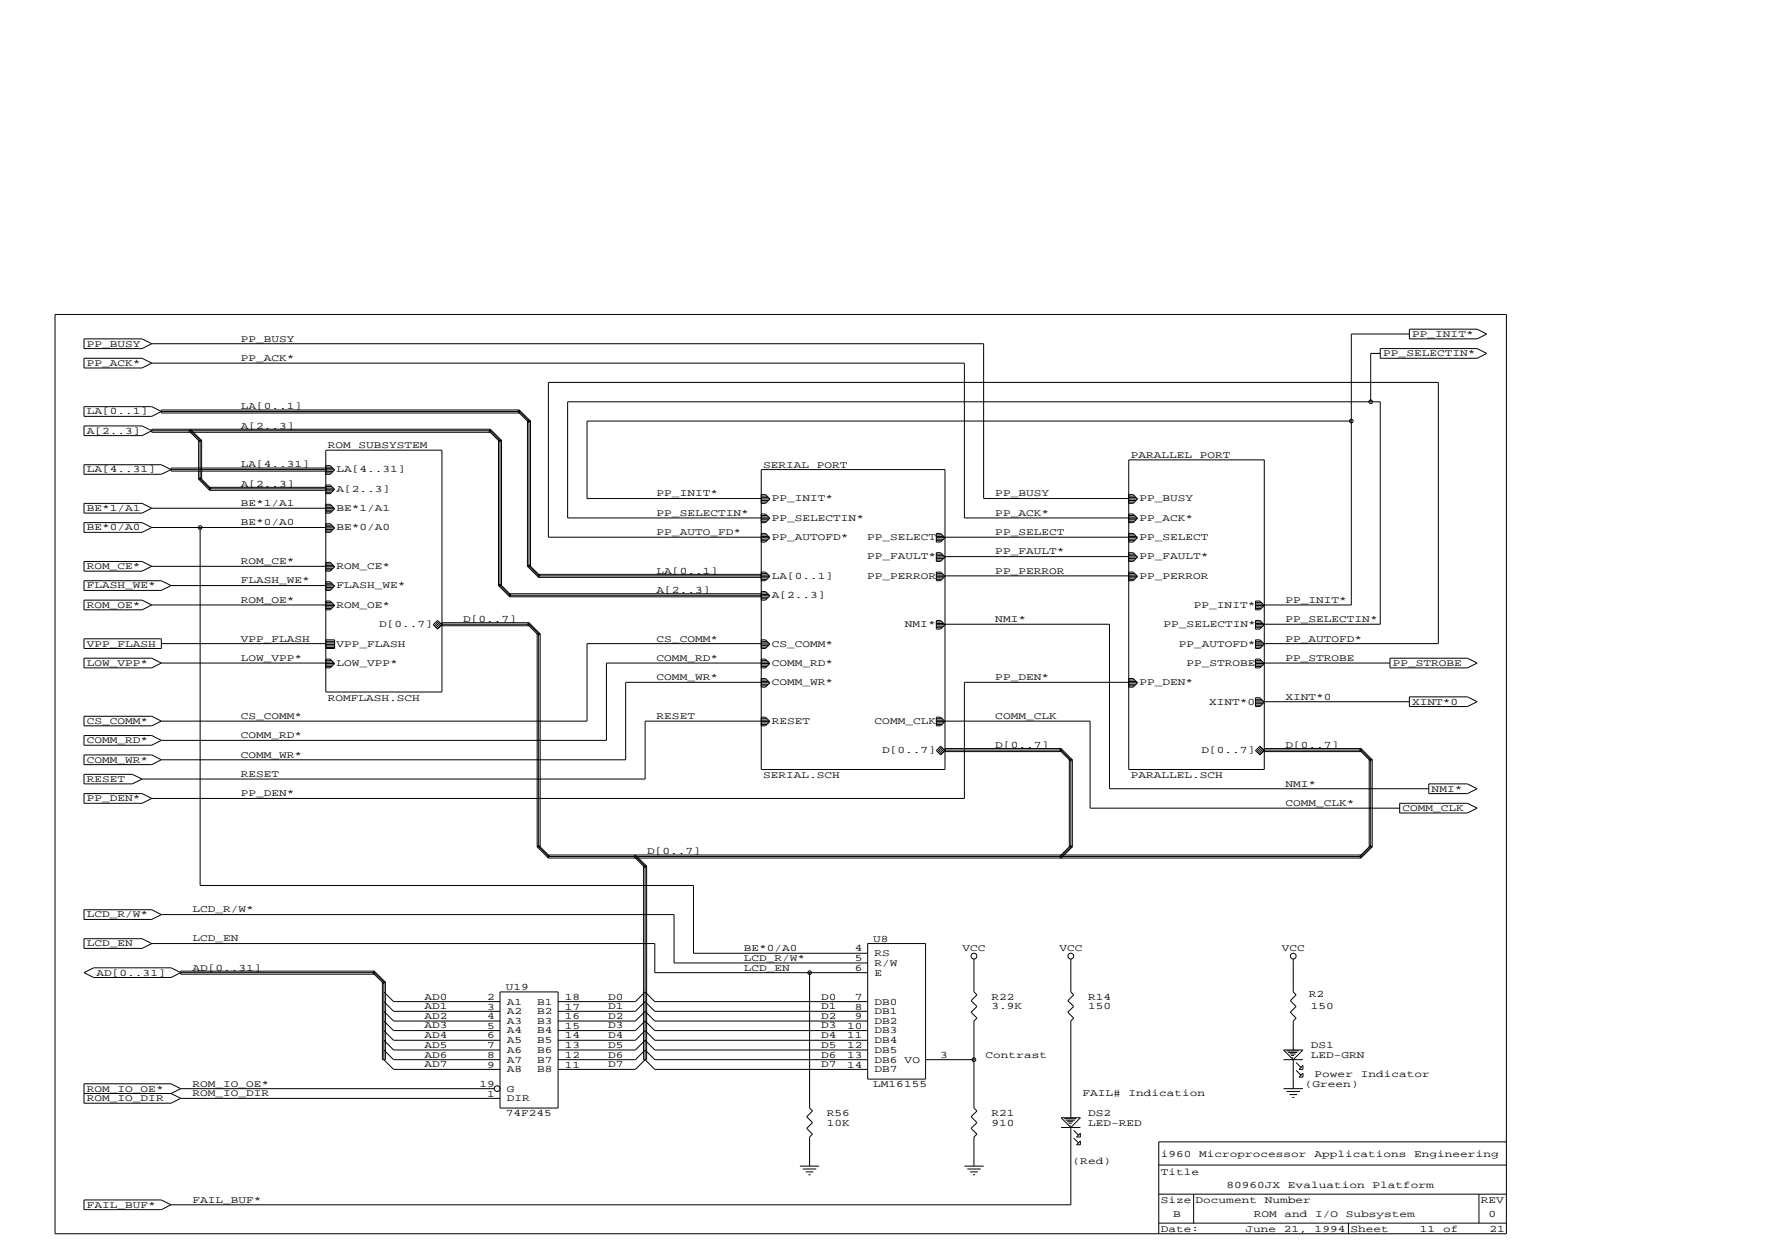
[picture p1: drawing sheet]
<svg xmlns="http://www.w3.org/2000/svg" width="297mm" height="210mm" viewBox="0 0 297 210" stroke-linecap="round" stroke-linejoin="round" font-family="sans-serif">
<g fill="none" stroke="#000" stroke-width=".17">
<path d="M9.2 52.7h243.2v154h-243.2zM14.1 56.8h9.7l1.6 .8-1.6 .8h-9.7zM25.4 57.6h139.4v25.9h24.3M231.2 58.4h16.3l1.6 .8-1.6 .8h-16.3zM231.2 59.2h-1.6v8.1M236.1 55.1h11.4l1.6 .9-1.6 .8h-11.4zM236.1 56h-9.7v45.3h-14.6M14.1 60h9.7l1.6 .8-1.6 .8h-9.7zM14.1 68.1h11.3l1.6 .8-1.6 .8h-11.3zM14.1 71.3h9.7l1.6 .9-1.6 .8h-9.7zM14.1 77.9h12.9l1.7 .8-1.7 .8h-12.9zM25.4 72.2h56.7l1.7 1.6v24.3l1.6 1.6h42.1"/>
<path d="M25.4 71.9h56.7v.5h-56.7zM25.4 60.8h136.2v26h27.5M27 68.9h60l1.6 1.6v24.4l1.6 1.6h37.3M27 68.7h60v.5h-60zM28.7 78.7h25.9M31.9 72.2l1.6 1.6v6.5l1.6 1.6h19.5M33.8 73.8h-.5v6.5M33.8 73.8l-1.9-1.9-.3 .3 1.9 1.8M33.8 73.8v6.5h-.5M54.6 75.4h19.4v40.5h-19.4zM54.6 78h.7l.8 .7M54.6 78.3h1"/>
<path d="M54.6 78.5h1.2M54.6 78.7h1.5M54.6 79h1.2M54.6 79.2h.9M54.6 78.4h-25.9v.5h25.9M56.1 78.7l-.8 .8h-.7M82.1 71.9l1.9 1.9M82.1 71.9l-.2 .3 1.9 1.8M84 73.8h-.5v24.3M84 73.8v24.3h-.5M87 68.7l1.9 1.8M87 68.7l-.3 .2 1.9 1.9"/>
<path d="M88.9 70.5h-.5v24.4M88.9 70.5v24.4h-.5M127.5 78.7h30.8v50.2h-30.8zM189.1 77h22.7v51.9h-22.7zM226.4 70.5h-128.1v13h29.2M14.1 84.3h9.7l1.6 .8-1.6 .9h-9.7zM14.1 87.6h9.7l1.6 .8-1.6 .8h-9.7zM14.1 94.1h9.7l1.6 .8-1.6 .8h-9.7zM14.1 97.3h12.9l1.7 .8-1.7 .8h-12.9zM25.4 94.9h29.2M25.4 88.4h29.2M25.4 85.1h29.2"/>
<path d="M28.7 98.1h25.9M33.3 80.3l.2-.3 1.9 1.9M33.3 80.3l1.8 1.8M33.5 88.4v59.9h82.7v11.4h29.2M35.1 82.1h19.5M54.6 81.6h-19.5v.5M54.6 81.3h.7l.8 .7M54.6 81.5h1M54.6 81.8h1.2M54.6 82h1.5M54.6 82.2h1.2M54.6 82.5h.9"/>
<path d="M54.6 84.5h.7l.8 .7M54.6 84.7h1M54.6 85h1.2M54.6 85.2h1.5M54.6 85.5h1.2M54.6 85.7h.9M54.6 87.7h.7l.8 .7M54.6 88h1M54.6 88.2h1.2M54.6 88.4h1.5M54.6 88.7h1.2M54.6 89h.9"/>
<path d="M54.6 94.2h.7l.8 .7M54.6 94.5h1M54.6 94.7h1.2M54.6 94.9h1.5M54.6 95.2h1.2M54.6 95.5h.9M54.6 97.5h.7l.8 .7M54.6 97.7h1M54.6 98h1.2M54.6 98.2h1.5M54.6 98.4h1.2M54.6 98.7h.9"/>
<path d="M56.1 85.2l-.8 .8h-.7M56.1 88.4l-.8 .8h-.7M56.1 82l-.8 .7h-.7M56.1 94.9l-.8 .8h-.7M56.1 98.2l-.8 .7h-.7M83.5 98.1l.3-.3 1.8 1.9M83.5 98.1l1.9 1.9M85.4 100h42.1M88.4 94.9l.2-.3 1.9 1.9M88.4 94.9l1.8 1.8M90.2 96.7h37.3M127.5 86.8h-32.4v-19.5h136.1v37.3h-19.4"/>
<path d="M127.5 89.4h.7l.8 .7M127.5 89.6h1M127.5 89.9h1.3M127.5 90.1h1.5M127.5 90.3h1.2M127.5 90.6h1M127.5 86.1h.7l.8 .7M127.5 86.4h1M127.5 86.6h1.3M127.5 86.8h1.5M127.5 87.1h1.2M127.5 87.3h1"/>
<path d="M127.5 82.9h.7l.8 .7M127.5 83.1h1M127.5 83.4h1.3M127.5 83.6h1.5M127.5 83.8h1.2M127.5 84.1h1M127.5 95.8h.7l.8 .7M127.5 96.1h1M127.5 96.3h1.3M127.5 96.5h1.5M127.5 96.8h1.2M127.5 97.1h1"/>
<path d="M127.5 99.1h.7l.8 .7M127.5 99.3h1M127.5 99.6h1.3M127.5 99.8h1.5M127.5 96.2h-37.3v.5M127.5 99.5h-42.1v.5M127.5 90h-35.6v-25.9h149.1v43.7h-29.2M129 83.6l-.8 .7h-.7M129 86.8l-.8 .8h-.7M129 90.1l-.8 .7h-.7M129 96.5l-.8 .8h-.7M129 99.8l-.8 .7h-.7"/>
<path d="M156.9 89.4h.7l.7 .7-.7 .7h-.7zM156.9 89.6h.9M156.9 89.9h1.2M156.9 90.1h1.4M156.9 90.3h1.2M156.9 90.6h.9M156.9 92.6h.7l.7 .7-.7 .8h-.7zM156.9 95.8h.7l.7 .7-.7 .8h-.7zM156.9 92.8h.9M156.9 93.1h1.2M156.9 93.3h1.4M156.9 93.6h1.2"/>
<path d="M156.9 93.8h.9M156.9 96.1h.9M156.9 96.3h1.2M156.9 96.5h1.4M156.9 96.8h1.2M156.9 97.1h.9M158.3 96.5h30.8M158.3 90h30.8M158.3 93.2h30.8M189.1 89.4h.7l.8 .7M189.1 89.6h1M189.1 89.9h1.2"/>
<path d="M189.1 90.1h1.5M189.1 90.3h1.2M189.1 90.6h1M189.1 86.1h.7l.8 .7M189.1 86.4h1M189.1 86.6h1.2M189.1 86.8h1.5M189.1 87.1h1.2M189.1 87.3h1M189.1 82.9h.7l.8 .7M189.1 83.1h1M189.1 83.4h1.2"/>
<path d="M189.1 83.6h1.5M189.1 83.8h1.2M189.1 84.1h1M189.1 92.6h.7l.8 .7M189.1 92.8h1M189.1 93.1h1.2M189.1 93.3h1.5M189.1 93.6h1.2M189.1 93.8h1M189.1 95.8h.7l.8 .7M189.1 96.1h1M189.1 96.3h1.2"/>
<path d="M189.1 96.5h1.5M189.1 96.8h1.2M189.1 97.1h1M190.6 83.6l-.8 .7h-.7M190.6 86.8l-.8 .8h-.7M190.6 90.1l-.8 .7h-.7M190.6 93.3l-.8 .8h-.7M190.6 96.5l-.8 .8h-.7M14.1 100.5h9.7l1.6 .8-1.6 .9h-9.7zM14.1 107h12.9v1.6h-12.9zM14.1 110.3h11.3l1.6 .8-1.6 .8h-11.3zM14.1 120h11.3l1.6 .8-1.6 .8h-11.3z"/>
<path d="M25.4 101.3h29.2M27 107.8h27.6M27 111.1h27.6M54.6 100.7h.7l.8 .7M54.6 100.9h1M54.6 101.2h1.2M54.6 101.4h1.5M54.6 101.7h1.2M54.6 101.9h.9M54.6 107.2h1.5v1.4h-1.5M54.6 107.4h1.5M54.6 107.7h1.5"/>
<path d="M54.6 108h1.5M54.6 108.2h1.5M54.6 108.5h1.5M54.6 110.4h.7l.8 .8M54.6 110.7h1M54.6 110.9h1.2M54.6 111.2h1.5M54.6 111.4h1.2M54.6 111.7h.9M56.1 101.4l-.8 .8h-.7M56.1 111.2l-.8 .7h-.7M72.6 104.6l.7-.7 .7 .7-.7 .8z"/>
<path d="M73.5 104.1l-.8 .7M73.7 104.3l-.8 .7M73.8 104.5l-.7 .7M74 104.6l-.7 .8M74 104.6h14.6l1.6 1.6v35.7l1.7 1.6h136.1l1.6-1.6v-14.6l-1.6-1.6h-16.2M74 104.3h14.6M88.6 104.3v.5h-14.6M88.6 104.3l1.9 1.9M88.6 104.3l-.2 .3 1.8 1.9M90.5 106.2h-.5v35.7M90.5 106.2v35.7h-.5M127.5 107.2h.7l.8 .7"/>
<path d="M127.5 107.4h1M127.5 107.7h1.3M127.5 110.4h.7l.8 .8M127.5 110.7h1M127.5 110.9h1.3M127.5 111.2h1.5M127.5 111.4h1.2M127.5 111.7h1M127.5 113.7h.7l.8 .7M127.5 113.9h1M127.5 114.2h1.3M127.5 114.4h1.5"/>
<path d="M127.5 114.6h1.2M127.5 114.9h1M127.5 107.9h1.5M127.5 108.2h1.2M127.5 108.4h1M127.5 100.1h1.2M127.5 100.3h1M127.5 114.3h-22.7v13h-77.8M127.5 107.8h-29.2v13h-71.3M127.5 111.1h-25.9v12.9h-74.6M129 107.9l-.8 .7h-.7M129 111.2l-.8 .7h-.7"/>
<path d="M129 114.4l-.8 .7h-.7M156.9 103.9h.7l.7 .7-.7 .8h-.7zM156.9 104.2h.9M156.9 104.4h1.2M156.9 104.6h1.4M156.9 104.9h1.2M156.9 105.2h.9M158.3 104.6h27.6v27.5h53.5M189.1 113.7h.7l.8 .7M189.1 113.9h1M189.1 114.2h1.2M189.1 114.4h1.5"/>
<path d="M189.1 114.6h1.2M189.1 114.9h1M189.1 114.3h-27.5v19.5h-136.2M190.6 114.4l-.8 .7h-.7M210.3 100.7h.8l.7 .7-.7 .8h-.8zM210.3 100.9h1M210.3 101.2h1.3M210.3 101.4h1.5M210.3 101.7h1.3M210.3 101.9h1M210.3 107.2h.8l.7 .7-.7 .7h-.8zM210.3 107.4h1"/>
<path d="M210.3 107.7h1.3M210.3 110.4h.8l.7 .8-.7 .7h-.8zM210.3 110.7h1M210.3 110.9h1.3M210.3 111.2h1.5M210.3 111.4h1.3M210.3 111.7h1M210.3 107.9h1.5M210.3 108.2h1.3M210.3 108.4h1M210.3 103.9h.8l.7 .7-.7 .8h-.8zM210.3 104.2h1"/>
<path d="M210.3 104.4h1.3M210.3 104.6h1.5M210.3 104.9h1.3M210.3 105.2h1M210.3 116.9h.8l.7 .7-.7 .8h-.8zM210.3 117.1h1M210.3 117.4h1.3M210.3 117.6h1.5M210.3 117.9h1.3M210.3 118.1h1M211.8 111.1h21.1M211.8 117.6h24.3"/>
<path d="M232.9 110.3h12.9l1.7 .8-1.7 .8h-12.9zM236.1 116.7h9.7l1.7 .9-1.7 .8h-9.7zM14.1 123.2h11.3l1.6 .8-1.6 .8h-11.3zM14.1 126.5h11.3l1.6 .8-1.6 .8h-11.3zM14.1 129.7h8.1l1.6 .8-1.6 .8h-8.1zM14.1 132.9h9.7l1.6 .9-1.6 .8h-9.7zM127.5 120.1h.7l.8 .8M127.5 120.4h1M127.5 120.7h1.3M127.5 120.9h1.5M127.5 121.1h1.2M127.5 121.4h1"/>
<path d="M127.5 120.8h-19.4v9.7h-84.3M129 120.9l-.8 .7h-.7M156.9 120.1h.7l.7 .8-.7 .7h-.7zM156.9 120.4h.9M156.9 120.7h1.2M156.9 120.9h1.4M156.9 121.1h1.2M156.9 121.4h.9M157.6 125l.7 .7-.7 .8-.7-.8zM157.8 125.2l-.8 .7M157.9 125.3l-.7 .8M158.1 125.5l-.7 .8"/>
<path d="M158.3 125.7l-.7 .7M158.3 125.7h19.5l1.6 1.6v14.6l-1.6 1.6M158.3 125.4h19.5M158.3 120.8h24.3v14.6h51.9M177.8 125.4l1.9 1.9M177.8 125.4l-.3 .3 1.9 1.8M177.8 125.4v.5h-19.5M179.7 127.3h-.6v14.6h.6M179.7 127.3v14.6M210.3 125.7l.8-.7 .7 .7-.7 .8zM211.3 125.2l-.8 .7M211.4 125.3l-.7 .8"/>
<path d="M211.6 125.5l-.7 .8M211.8 125.7l-.8 .7M211.8 125.4h16.2M228 125.4l1.9 1.9M228 125.4l-.2 .3 1.8 1.8M228 125.4v.5h-16.2M229.9 127.3h-.5v14.6h.5M229.9 127.3v14.6M234.5 134.6h11.3l1.7 .8-1.7 .8h-11.3zM239.4 131.3h6.4l1.7 .8-1.7 .8h-6.4zM14.1 152.4h11.3l1.6 .8-1.6 .8h-11.3zM14.1 157.3h9.7l1.6 .8-1.6 .8h-9.7z"/>
<path d="M25.4 158.1h84.3v4.8h35.7M27 153.2h85.9v8.1h32.5M90 141.9l.2-.3 1.9 1.9M90 141.9l1.9 1.8M91.9 143.7v-.5h136.1v.5M91.9 143.7h136.1M106.5 143.5l1.6 1.6v32.4M107.8 145.1h.5v32.4h-.5zM108.3 145.1l-1.8-1.9-.3 .3 1.9 1.9M145.4 158.1h9.7v22.7h-9.7zM179.4 141.6l-1.9 1.9 .3 .2 1.9-1.8M229.6 141.6l-1.8 1.9 .2 .2"/>
<path d="M229.9 141.9l-1.9 1.8M14.1 162.9l1.6-.8h13l1.6 .8-1.6 .9h-13zM30.3 162.9h32.4l1.6 1.6v13l1.6 1.6h17.9M30.3 162.7h32.4v.5h-32.4zM62.7 162.7l1.9 1.8M62.7 162.7l-.3 .2 1.9 1.9M64.1 164.5h.5v13h-.5zM64.3 174.3l1.6 1.6h17.9M64.3 175.9l1.6 1.6h17.9M64.3 166.2l1.6 1.6h17.9M64.3 167.8l1.6 1.6h17.9M64.3 169.4l1.6 1.6h17.9"/>
<path d="M64.3 171l1.6 1.6h17.9M64.3 172.6l1.6 1.7h17.9M83.8 166.2h9.7v19.4h-9.7zM93.5 167.8h13l1.6-1.6 1.6 1.6h35.7M93.5 175.9h13l1.6-1.6 1.6 1.6h35.7M93.5 177.5h13l1.6-1.6 1.6 1.6h35.7M93.5 169.4h13l1.6-1.6 1.6 1.6h35.7M93.5 171h13l1.6-1.6 1.6 1.6h35.7M93.5 172.6h13l1.6-1.6 1.6 1.6h35.7M93.5 174.3h13l1.6-1.7 1.6 1.7h35.7M108.1 177.5l-1.6 1.6h-13M108.1 177.5l1.6 1.6h35.7"/>
<path d="M135.6 162.9v22.7l.5 .5-.9 1 .9 1-.9 .9 .9 1-.5 .5v4.9M155.1 177.5h8.1M163.2 160.7v5.5l.5 .4-1 1 1 1-1 1 1 1-.5 .4v14.6l.5 .5-1 1 1 1-1 .9 1 1-.5 .5v4.9M179.4 160.7v5.5l.5 .4-1 1 1 1-1 1 1 1-.5 .4v16.2M215 175.9h3.3l-1.6 1.6zM215 177.5h3.3M215.5 176h2.1M215.8 176.3h1.5M216.1 176.6h1M216.3 176.8h.5M216.6 177.1h.1M216.7 160.7v5.5l.4 .4-.9 1 .9 1-.9 1 .9 1-.4 .4v4.9"/>
<path d="M216.7 177.5v4.9M217.1 178l.9 .8M217.1 179.3l.9 .8M217.6 179.1l.7-.6v.6zM14.1 183.2h14.6M28.7 183.2l1.6 .8M30.3 182.4l-1.6-.8h-14.6v3.2h14.6l1.6-.8M30.3 182.4h52.5M30.3 182.4l-1.6 .8M30.3 184h53.5M134 195.4h3.2M134.5 195.8h2.3"/>
<path d="M135 196.3h1.3M135.5 196.8h.3M161.6 195.4h3.2M162.1 195.8h2.2M162.5 196.3h1.3M163 196.8h.3M177.8 187.2h3.2l-1.6 1.7zM177.8 188.9h3.2M178.3 187.4h2M178.5 187.7h1.6M178.8 187.9h1M179 188.2h.6"/>
<path d="M179.3 188.4h.1M179.4 188.9v12.9h-150.7M179.9 189.4l.8 .8M179.9 190.7l.8 .8M181 189.8v.7h-.6zM181 191.1v.7h-.6zM194.1 195.2h58.2M215 182.4h3.3M215.5 182.9h2.3M216 183.4h1.3M216.5 183.8h.3M217.6 180.4l.7-.6v.6z"/>
<path d="M252.3 191.3h-58.2v15.4M14.1 201h12.9l1.7 .8-1.7 .8h-12.9zM194.1 204.9h58.2M194.1 200.1h58.2M200 200.1v4.8M225.9 204.9v1.8M247.8 200.1v4.8"/>
<circle cx="226.4" cy="70.5" r=".3"/>
<circle cx="229.6" cy="67.3" r=".3"/>
<circle cx="33.5" cy="88.4" r=".3"/>
<circle cx="135.6" cy="162.9" r=".3"/>
<circle cx="163.2" cy="160.2" r=".48"/>
<circle cx="163.2" cy="177.5" r=".3"/>
<circle cx="179.4" cy="160.2" r=".48"/>
<circle cx="216.7" cy="160.2" r=".48"/>
<circle cx="83.3" cy="182.4" r=".48"/>
</g>
<g font-size="1.7">
<text x="14.6" y="58.1">PP_BUSY</text>
<text x="40.3" y="57.2">PP_BUSY</text>
<text x="231.7" y="59.7">PP_SELECTIN*</text>
<text x="236.6" y="56.4">PP_INIT*</text>
<text x="14.6" y="61.3">PP_ACK*</text>
<text x="40.3" y="60.5">PP_ACK*</text>
<text x="14.6" y="69.4">LA[0..1]</text>
<text x="40.3" y="68.6">LA[0..1]</text>
<text x="40.3" y="71.8">A[2..3]</text>
<text x="14.6" y="72.6">A[2..3]</text>
<text x="54.9" y="75.1">ROM</text>
<text x="60.1" y="75.1">SUBSYSTEM</text>
<text x="189.4" y="76.7">PARALLEL</text>
<text x="201" y="76.7">PORT</text>
<text x="14.6" y="79.1">LA[4..31]</text>
<text x="40.3" y="78.3">LA[4..31]</text>
<text x="40.3" y="81.5">A[2..3]</text>
<text x="56.4" y="79.1">LA[4..31]</text>
<text x="56.4" y="82.4">A[2..3]</text>
<text x="110" y="83.2">PP_INIT*</text>
<text x="127.8" y="78.3">SERIAL</text>
<text x="129.3" y="84">PP_INIT*</text>
<text x="136.8" y="78.3">PORT</text>
<text x="166.8" y="83.2">PP_BUSY</text>
<text x="190.9" y="84">PP_BUSY</text>
<text x="14.6" y="85.6">BE*1/A1</text>
<text x="14.6" y="88.8">BE*0/A0</text>
<text x="40.3" y="84.8">BE*1/A1</text>
<text x="40.3" y="88">BE*0/A0</text>
<text x="56.4" y="85.6">BE*1/A1</text>
<text x="56.4" y="88.8">BE*0/A0</text>
<text x="110" y="86.4">PP_SELECTIN*</text>
<text x="110" y="89.6">PP_AUTO_FD*</text>
<text x="129.3" y="87.2">PP_SELECTIN*</text>
<text x="166.8" y="89.6">PP_SELECT</text>
<text x="166.8" y="86.4">PP_ACK*</text>
<text x="190.9" y="87.2">PP_ACK*</text>
<text x="14.6" y="95.4">ROM_CE*</text>
<text x="40.3" y="94.5">ROM_CE*</text>
<text x="56.4" y="95.4">ROM_CE*</text>
<text x="129.3" y="90.5">PP_AUTOFD*</text>
<text x="145.3" y="90.5">PP_SELECT</text>
<text x="145.3" y="93.7">PP_FAULT*</text>
<text x="166.8" y="92.9">PP_FAULT*</text>
<text x="190.9" y="90.5">PP_SELECT</text>
<text x="190.9" y="93.7">PP_FAULT*</text>
<text x="14.6" y="98.6">FLASH_WE*</text>
<text x="14.6" y="101.8">ROM_OE*</text>
<text x="40.3" y="97.7">FLASH_WE*</text>
<text x="40.3" y="101">ROM_OE*</text>
<text x="56.4" y="98.6">FLASH_WE*</text>
<text x="56.4" y="101.8">ROM_OE*</text>
<text x="110" y="99.4">A[2..3]</text>
<text x="110" y="96.1">LA[0..1]</text>
<text x="129.3" y="97">LA[0..1]</text>
<text x="129.3" y="100.2">A[2..3]</text>
<text x="145.3" y="97">PP_PERROR</text>
<text x="166.8" y="96.1">PP_PERROR</text>
<text x="190.9" y="97">PP_PERROR</text>
<text x="200" y="101.8">PP_INIT*</text>
<text x="215.4" y="101">PP_INIT*</text>
<text x="40.3" y="107.5">VPP_FLASH</text>
<text x="63.5" y="105.1">D[0..7]</text>
<text x="77.6" y="104.2">D[0..7]</text>
<text x="110" y="107.5">CS_COMM*</text>
<text x="151.6" y="105.1">NMI*</text>
<text x="166.8" y="104.2">NMI*</text>
<text x="194.9" y="105.1">PP_SELECTIN*</text>
<text x="215.4" y="104.2">PP_SELECTIN*</text>
<text x="215.4" y="107.5">PP_AUTOFD*</text>
<text x="14.6" y="108.3">VPP_FLASH</text>
<text x="14.6" y="111.6">LOW_VPP*</text>
<text x="40.3" y="110.7">LOW_VPP*</text>
<text x="56.4" y="108.3">VPP_FLASH</text>
<text x="56.4" y="111.6">LOW_VPP*</text>
<text x="110" y="110.7">COMM_RD*</text>
<text x="110" y="113.9">COMM_WR*</text>
<text x="129.3" y="111.6">COMM_RD*</text>
<text x="129.3" y="108.3">CS_COMM*</text>
<text x="166.8" y="113.9">PP_DEN*</text>
<text x="197.5" y="108.3">PP_AUTOFD*</text>
<text x="198.8" y="111.6">PP_STROBE</text>
<text x="215.4" y="110.7">PP_STROBE</text>
<text x="233.3" y="111.6">PP_STROBE</text>
<text x="54.9" y="117.4">ROMFLASH.SCH</text>
<text x="129.3" y="114.8">COMM_WR*</text>
<text x="190.9" y="114.8">PP_DEN*</text>
<text x="202.6" y="118">XINT*0</text>
<text x="215.4" y="117.2">XINT*0</text>
<text x="236.6" y="118">XINT*0</text>
<text x="14.6" y="121.3">CS_COMM*</text>
<text x="14.6" y="124.5">COMM_RD*</text>
<text x="40.3" y="120.4">CS_COMM*</text>
<text x="40.3" y="123.7">COMM_RD*</text>
<text x="110" y="120.4">RESET</text>
<text x="129.3" y="121.3">RESET</text>
<text x="146.5" y="121.3">COMM_CLK</text>
<text x="166.8" y="125.3">D[0..7]</text>
<text x="166.8" y="120.4">COMM_CLK</text>
<text x="215.4" y="125.3">D[0..7]</text>
<text x="14.6" y="127.8">COMM_WR*</text>
<text x="14.6" y="131">RESET</text>
<text x="40.3" y="126.9">COMM_WR*</text>
<text x="40.3" y="130.1">RESET</text>
<text x="127.8" y="130.4">SERIAL.SCH</text>
<text x="147.8" y="126.1">D[0..7]</text>
<text x="189.4" y="130.4">PARALLEL.SCH</text>
<text x="201.3" y="126.1">D[0..7]</text>
<text x="215.4" y="131.8">NMI*</text>
<text x="14.6" y="134.2">PP_DEN*</text>
<text x="40.3" y="133.4">PP_DEN*</text>
<text x="215.4" y="135">COMM_CLK*</text>
<text x="235" y="135.9">COMM_CLK</text>
<text x="239.9" y="132.6">NMI*</text>
<text x="108.4" y="143.1">D[0..7]</text>
<text x="14.6" y="153.7">LCD_R/W*</text>
<text x="32.2" y="152.9">LCD_R/W*</text>
<text x="14.6" y="158.5">LCD_EN</text>
<text x="32.2" y="157.7">LCD_EN</text>
<text x="124.6" y="159.3">BE*0/A0</text>
<text x="124.6" y="161">LCD_R/W*</text>
<text x="143.2" y="159.4">4</text>
<text x="143.2" y="161">5</text>
<text x="146.3" y="157.8">U8</text>
<text x="146.5" y="160.2">RS</text>
<text x="146.5" y="161.8">R/W</text>
<text x="161.3" y="159.3">VCC</text>
<text x="177.5" y="159.3">VCC</text>
<text x="214.8" y="159.3">VCC</text>
<text x="16.2" y="163.4">AD[0..31]</text>
<text x="32.2" y="162.6">AD[0..31]</text>
<text x="71.1" y="167.4">AD0</text>
<text x="81.6" y="167.5">2</text>
<text x="84.7" y="165.9">U19</text>
<text x="94.6" y="167.5">18</text>
<text x="101.9" y="167.4">D0</text>
<text x="124.6" y="162.6">LCD_EN</text>
<text x="137.6" y="167.4">D0</text>
<text x="143.2" y="162.6">6</text>
<text x="143.2" y="167.5">7</text>
<text x="146.5" y="163.4">E</text>
<text x="166.1" y="167.5">R22</text>
<text x="182.3" y="167.5">R14</text>
<text x="219.3" y="167">R2</text>
<text x="71.1" y="169.1">AD1</text>
<text x="71.1" y="170.7">AD2</text>
<text x="71.1" y="172.3">AD3</text>
<text x="71.1" y="173.9">AD4</text>
<text x="81.6" y="169.1">3</text>
<text x="81.6" y="170.7">4</text>
<text x="81.6" y="172.3">5</text>
<text x="81.6" y="174">6</text>
<text x="84.9" y="168.3">A1</text>
<text x="84.9" y="169.9">A2</text>
<text x="84.9" y="171.5">A3</text>
<text x="84.9" y="173.1">A4</text>
<text x="90" y="168.3">B1</text>
<text x="90" y="169.9">B2</text>
<text x="90" y="171.5">B3</text>
<text x="90" y="173.1">B4</text>
<text x="94.6" y="169.1">17</text>
<text x="94.6" y="170.7">16</text>
<text x="94.6" y="172.3">15</text>
<text x="94.6" y="174">14</text>
<text x="101.9" y="169.1">D1</text>
<text x="101.9" y="170.7">D2</text>
<text x="101.9" y="172.3">D3</text>
<text x="101.9" y="173.9">D4</text>
<text x="137.6" y="169.1">D1</text>
<text x="137.6" y="170.7">D2</text>
<text x="137.6" y="172.3">D3</text>
<text x="137.6" y="173.9">D4</text>
<text x="141.9" y="172.3">10</text>
<text x="141.9" y="174">11</text>
<text x="143.2" y="169.1">8</text>
<text x="143.2" y="170.7">9</text>
<text x="146.5" y="168.3">DB0</text>
<text x="146.5" y="169.9">DB1</text>
<text x="146.5" y="171.5">DB2</text>
<text x="146.5" y="173.1">DB3</text>
<text x="166.1" y="169.1">3.9K</text>
<text x="182.3" y="169.1">150</text>
<text x="219.6" y="169.1">150</text>
<text x="71.1" y="175.5">AD5</text>
<text x="71.1" y="177.2">AD6</text>
<text x="71.1" y="178.8">AD7</text>
<text x="81.6" y="175.6">7</text>
<text x="81.6" y="177.2">8</text>
<text x="81.6" y="178.8">9</text>
<text x="84.9" y="174.8">A5</text>
<text x="84.9" y="176.4">A6</text>
<text x="84.9" y="178">A7</text>
<text x="84.9" y="179.6">A8</text>
<text x="90" y="174.8">B5</text>
<text x="90" y="176.4">B6</text>
<text x="90" y="178">B7</text>
<text x="90" y="179.6">B8</text>
<text x="94.6" y="175.6">13</text>
<text x="94.6" y="177.2">12</text>
<text x="94.6" y="178.8">11</text>
<text x="101.9" y="175.5">D5</text>
<text x="101.9" y="177.2">D6</text>
<text x="101.9" y="178.8">D7</text>
<text x="137.6" y="175.5">D5</text>
<text x="137.6" y="177.2">D6</text>
<text x="137.6" y="178.8">D7</text>
<text x="141.9" y="175.6">12</text>
<text x="141.9" y="177.2">13</text>
<text x="141.9" y="178.8">14</text>
<text x="146.5" y="174.8">DB4</text>
<text x="146.5" y="176.4">DB5</text>
<text x="146.5" y="178">DB6</text>
<text x="146.5" y="179.6">DB7</text>
<text x="151.6" y="178">VO</text>
<text x="157.5" y="177.2">3</text>
<text x="165.1" y="177.2">Contrast</text>
<text x="219.6" y="175.6">DS1</text>
<text x="219.6" y="177.2">LED-GRN</text>
<text x="14.6" y="182.9">ROM_IO_OE*</text>
<text x="14.6" y="184.5">ROM_IO_DIR</text>
<text x="32.2" y="182">ROM_IO_OE*</text>
<text x="32.2" y="183.6">ROM_IO_DIR</text>
<text x="80.4" y="182.1">19</text>
<text x="81.6" y="183.7">1</text>
<text x="84.9" y="182.9">G</text>
<text x="84.9" y="184.5">DIR</text>
<text x="146.3" y="182.1">LM16155</text>
<text x="181.3" y="183.6">FAIL#</text>
<text x="189.1" y="183.6">Indication</text>
<text x="218.6" y="182">(Green)</text>
<text x="220.2" y="180.4">Power</text>
<text x="228" y="180.4">Indicator</text>
<text x="84.7" y="186.9">74F245</text>
<text x="138.5" y="186.9">R56</text>
<text x="138.5" y="188.5">10K</text>
<text x="166.1" y="186.9">R21</text>
<text x="166.1" y="188.5">910</text>
<text x="182.3" y="186.9">DS2</text>
<text x="182.3" y="188.5">LED-RED</text>
<text x="179.7" y="195">(Red)</text>
<text x="194.5" y="196.8">Title</text>
<text x="194.5" y="193.9">i960</text>
<text x="200.9" y="193.9">Microprocessor</text>
<text x="220.2" y="193.9">Applications</text>
<text x="236.9" y="193.9">Engineering</text>
<text x="14.6" y="202.3">FAIL_BUF*</text>
<text x="32.2" y="201.5">FAIL_BUF*</text>
<text x="194.5" y="201.5">Size Document</text>
<text x="196.6" y="203.9">B</text>
<text x="205.5" y="199.1">80960JX</text>
<text x="210" y="203.9">ROM</text>
<text x="211.9" y="201.5">Number</text>
<text x="215.2" y="203.9">and</text>
<text x="215.8" y="199.1">Evaluation</text>
<text x="220.3" y="203.9">I/O</text>
<text x="225.5" y="203.9">Subsystem</text>
<text x="229.9" y="199.1">Platform</text>
<text x="248.1" y="201.5">REV</text>
<text x="249.4" y="203.9">0</text>
<text x="194.5" y="206.4">Date:</text>
<text x="208.7" y="206.4">June</text>
<text x="215.1" y="206.4">21,</text>
<text x="220.3" y="206.4">1994 Sheet</text>
<text x="237.9" y="206.4">11</text>
<text x="241.8" y="206.4">of</text>
<text x="249.5" y="206.4">21</text>
</g>
</svg>
